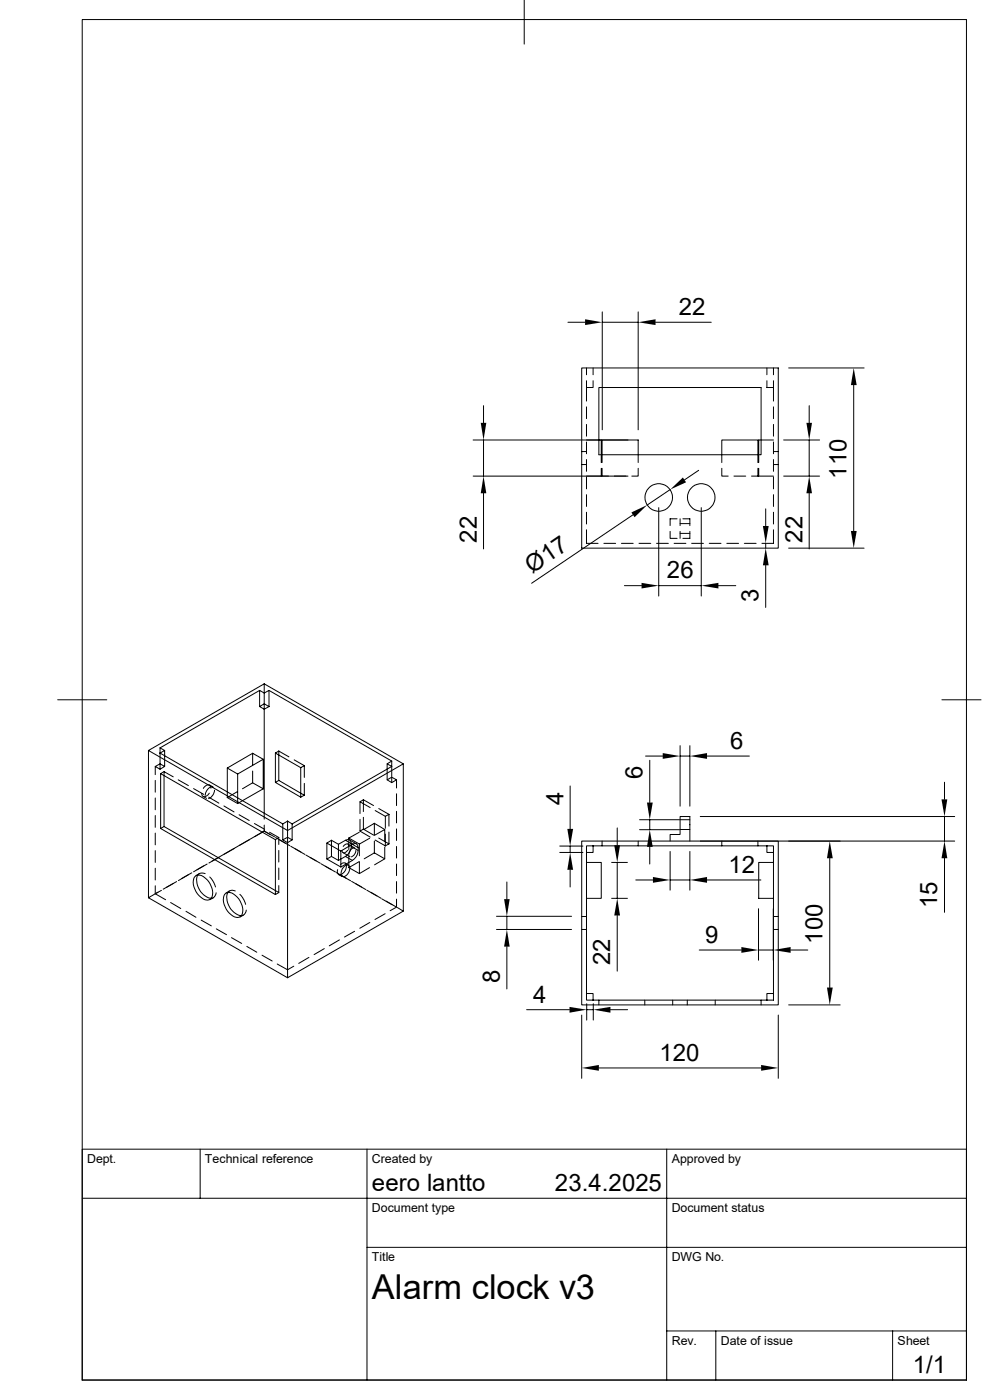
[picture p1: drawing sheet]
<svg xmlns="http://www.w3.org/2000/svg" width="210mm" height="297mm" viewBox="0 0 210 297" stroke-linecap="round" stroke-linejoin="round" font-family="sans-serif">
<g fill="none" stroke="#000" stroke-width=".21">
<path d="M17.4 4.1h187.6v288.7h-187.6zM111.2 0v9.4M120.5 68.4h3.6M123.4 78.1h41.7v38.2h-41.7zM124.4 78.1v1.4M125.8 78.1v1.4M127.8 66.2v25M127.8 68.4h7.6M135.4 66.2v25M139.1 68.4h11.8M162.7 78.1v1.4M164.1 78.1v1.4"/>
<path d="M167.3 78.1h16M100.4 93.3h32.8M102.6 86.1v3.6M102.6 93.3v7.7M123.4 98.6h1M123.4 95.8h1M124.4 80.8v4.3M124.4 86.3v2.5M124.4 90v2.5M124.4 93.8v2.5M124.4 97.5v2.5M125.8 80.8v1.4h-1.4"/>
<path d="M127 82.2h34.5v14.3h-34.5zM127.6 93.3v4.8M127.6 99.4v1.6M127.7 99.4v1.6h1.4M127.7 98.1v-4.8h7.7v4.8M135.4 99.4v1.6h-1.4M148.2 99.8l-3 2M153.1 99.4v1.6h1.4M153.1 98.1v-4.8h7.7v4.8M160.8 99.4v1.6h-1.4M161 99.4v1.6h3.1M162.7 80.8v1.4h1.4"/>
<path d="M164.1 98.6h1M164.1 95.8h1M164.1 80.8v4.3M164.1 86.3v2.5M164.1 90v2.5M164.1 93.8v2.5M164.1 97.5v2.5M164.1 93.3h-3.1v4.8M166.2 93.3h7.7M171.7 86.1v3.6M171.7 93.3v7.7M181.1 81.7v30.9"/>
<path d="M100.4 101h32.8M102.6 104.6v11.9M124.4 101.2v2.5M124.4 104.9v2.5M124.4 108.7v2.5M124.4 112.4v2.9h2.5M128.1 115.3h2.5M131.8 115.3h2.5M134.3 109.2l-21.5 14.5M135.6 115.3h2.4M139.3 115.3h2.5M139.7 107.7v18.7"/>
<path d="M142.2 112.7v1.5h1.4M142.2 103.8l-4.9 3.3M143 115.3h2.5M143.6 110.1h-1.4v1.4M144.3 111.1h2M144.3 113.2h2M144.3 110.1v1.4M144.3 112.7v1.5M144.9 110.1h1.4v1.4M146.3 112.7v1.5h-1.4M146.7 115.3h2.5M148.8 107.7v18.7"/>
<path d="M150.5 115.3h2.5M154.2 115.3h2.5M155.7 101h2.5M157.9 115.3h2.5M162.4 107.9v3.7M162.4 115.2v1.1M162.4 119.9v9M164.1 101.2v2.5M164.1 104.9v2.5M164.1 108.7v2.5M164.1 112.4v2.9h-2.5M166.2 101h7.7"/>
<path d="M167.3 116.3h16M171.7 104.6v11.9M132.5 124.2h3.6M139.7 124.2h9.1M152.4 124.2h3.7M12.2 148.5h10.4M34 159.8v3.4l.9-.6-.9-.5-1.1 .5 1.1 .6M34 158.7v1.1M34 158.7l.9 .5M34 159.8l26 15M34.9 159.2v3.4M34.9 159.2l-.9 .6"/>
<path d="M53.6 159.8l-5.4 3.1v6.3M53.6 159.8l2.2 1.3-5.4 3.1-2.2-1.3M53.6 159.8v2.5M55.1 149.9l.9-.6 1.1 .6M55.1 146.5v3.4l.9 .6 1.1-.6M55.1 146.5l.9 .5v26.8M55.1 146.5l-21.1 12.2M56 145.1v1.9l1.1-.5v3.4M56 145.1l29.6 17v31.2l-24.6 14.1M56 145.1l-24.5 14.1M57.1 146.5l26 15M58.4 159.8v6.2l.7-.4"/>
<path d="M58.4 159.8l5.4 3.1M59.1 159.3v6.3M59.1 159.3l-.7 .5M59.1 159.3l2.2 1.3M144.3 158.2v12.8M146.3 158.2v12.8M199.8 148.5h8.3M32.9 162.6v1.7M32.9 165.6v2.5M32.9 169.3v2.5M32.9 173v2.5M32.9 176.7v2.5"/>
<path d="M34.1 164.1v11.7l.7-.5M34.1 164.1l24.3 14M34.1 175.8l24.3 14v-11.7M34.8 163.7l-.7 .4M34.8 163.7l1.9 1.1M34.8 163.7v11.6M34.8 175.3l24.3 14.1M37.8 165.4l2.2 1.3M41.1 167.3l2.1 1.2M43.1 169l.7 .4M44.3 169.1l2.1 1.3M44.4 168.3a.99 .99 0 0 1-1.5 .5l-.1-.5"/>
<path d="M44.5 166.5l.7 .5M44.7 167.2a.68 .68 0 0 0-.5-.7 .68 .68 0 0 0-.8 .4l-.3 .4M44.8 167a2.02 2.02 0 0 0-1.3 1.7M45.5 167.6a2.05 2.05 0 0 1-1.3 1.8M47.5 171l2.2 1.3M48.2 169.2l2.2 1.3M50.4 167.9l-2.2 1.3M50.4 164.2v6.3M50.7 172.8l2.2 1.3M52.9 178.1l-2.1 1.3M53.6 163.6v2.5l-2.2 1.2M53.6 166.1l2.2 1.2"/>
<path d="M54 174.7l2.1 1.2M55.8 161.1v6.2M55.8 167.3l-5.4 3.2M56 176.3l2.3 1.2M56 176.3l-11 6.4M56 175v1.3M56 176.3l1.4 .8M56 176.3l-2 1.2M57.2 176.6l1.9 1.1M58.4 166l5.4 3.1M58.5 177.7l2.1 1.2M59.1 177.7l-.7 .4"/>
<path d="M59.1 165.6l5.5 3.1M59.1 177.7v1.5M59.3 178.2l2.2 1.2M60 174.8v3.4M61 174.2v2l-29.5-17v31.3M61 174.2l1 .6M61 174.2l-1 .6M61.7 179.5l2.1 1.3M62 174.8v3.4l-1 .6-1-.6 1-.6 1 .6M62.4 161.2l2.2 1.2M63.8 162.9v6.2M64.6 162.4l-.8 .5"/>
<path d="M64.6 162.4v2.5M64.6 166.2v2.5M64.6 168.7l-.8 .4M69.3 178.9l3 1.7M70.3 178.3v3.4l1.5 .8M70.3 178.3l-1 .6v3.3l1-.5M70.3 178.3l1.5 .8M72.8 179.6a.67 .67 0 0 1 1.2-.3v.3M73.3 178.3l-1.5 .8v3.4l1.5-.8M73.8 179.1l1.5 .8M74 177.8l2.2 1.3M74 177.8v2.5"/>
<path d="M74.1 178.2l1.5 .8M74.5 179.6l1.5 .8a2.82 2.82 0 0 1-1.2 2.1l-1.5-.8a2.68 2.68 0 0 0 1.2-2.1zM74.5 179.6v-.6l1.5 .8M74.5 179a.75 .75 0 0 0-.3-.8 .75 .75 0 0 0-.9 .1l1.5 .8M74.8 179.1a.75 .75 0 0 1 .8-.1 .75 .75 0 0 1 .4 .8M74.8 179.1l-2.5 1.5v3.3l2.5-1.4M75 179.9a1.54 1.54 0 0 0-1 1.4M76 179.8v.6M76.2 176.6l-2.2 1.2M76.2 179.1v2.5M76.4 173.8v2.5l.7-.4M76.4 176.3l2.1 1.3"/>
<path d="M76.4 170.1v2.5M77.1 169.7l-.7 .4 2.1 1.2M77.1 175.9l2.1 1.3M77.1 169.7v2.5M77.1 173.4v2.5M77.1 169.7l2.1 1.2M78.4 177.8l-2.2 1.3M79.4 174.7v2.5M79.4 178.4v2.5M79.4 174.7l2.2 1.3M79.4 174.7l-2.1 1.2M79.5 177.2l2.1-1.2v2.5"/>
<path d="M79.6 178.2l2.1 1.3M79.6 172l2.1 1.2M80.3 177.8l2.2 1.2M80.3 171.5l2.2 1.3M81.6 179.7v2.5l-2.1 1.3M81.7 177v2.5M82.1 165.4l1-.5 1 .5-1 .6zM82.1 162.1l1 .5-21.1 12.2M82.5 172.8l-.8 .4v2.5M82.5 179l-.8 .5M82.5 172.8v2.5M82.5 176.5v2.5"/>
<path d="M83.1 161.5l-1 .6v3.3M83.1 161.5v4.5M84.1 165.4v1.8M84.1 168.4v2.5M84.1 172.1v2.5M84.1 175.9v2.4M84.1 179.6v2.4M85.6 162.1l-24.6 14.1v31.2l-29.5-16.9M118.7 179.5h5M120.9 166.8v9.1M120.9 179.5v1.3M123.4 178.4h41.7v34.8h-41.7z"/>
<path d="M125.8 179.5h-1.4v1.3M125.8 179.5v1.3h-1.4M125.8 179.5h36.9M127.7 178.4v1.1M130.9 175.6v3.7M135.4 178.4v1.1M135.7 173.9h8.4M135.7 176h8.4M136.9 160.4h3.7M137.8 161.3v9M137.8 173.9v2.1M137.8 179.7v3.6"/>
<path d="M142.2 178.4v-1.4h2.1v-3.8h2v5.2M144.3 173.9h2M144.3 176h2M144.3 160.4h2M148.5 178.4h54M148.5 173.2h54M150 160.4h9M153.1 178.4v1.1M160.8 178.4v1.1M162.7 179.5h1.4v1.3M162.7 179.5v1.3h1.4M200.4 165.9v3.7"/>
<path d="M200.4 173.2v5.2M32.9 189.6l2.2 1.3M32.9 180.5v2.5M32.9 184.2v2.5M32.9 187.9v1.7M33.5 189.3l-2 1.2M34.2 188.9l-1.3 .7M36.2 191.5l2.2 1.2M37.5 187l-2.9 1.6M39.5 193.3l2.1 1.3M40 185.5l-2.2 1.3M40.7 185.2l-2.2 1.2"/>
<path d="M41.2 186.1a1.43 1.43 0 0 1 2.3 .2 3.8 3.8 0 0 1 1.4 4.2 1.43 1.43 0 0 1-2.3-.2 3.8 3.8 0 0 1-1.4-4.2zM42.3 185.3l-.7 .5M42.7 195.2l2.1 1.2M43.2 183.7l-2.1 1.3M43.5 185.3a1.28 1.28 0 0 0-1.5 .2 1.28 1.28 0 0 0-.3 1.5 3.8 3.8 0 0 0 3.1 3.5M43.9 183.3l-2.1 1.2M44.5 186.1l.9 1.2 .3 .9M45.3 190.5l-.8 .4M45.8 189.4v.3a1.13 1.13 0 0 1-1 .9M45.9 197.1l2.1 1.2M46.5 181.9l-2.2 1.2M47.6 189.8a1.43 1.43 0 0 1 2.3 .1 3.8 3.8 0 0 1 1.4 4.3 1.43 1.43 0 0 1-2.3-.2 3.8 3.8 0 0 1-1.4-4.2z"/>
<path d="M48.7 189l-.7 .4M49.1 198.9l2.2 1.3M49.7 180l-2.2 1.2M49.9 189a1.28 1.28 0 0 0-1.5 .2 1.28 1.28 0 0 0-.3 1.5 3.8 3.8 0 0 0 3.1 3.5M50.9 189.7l.9 1.3 .3 .9M51.6 194.1l-.7 .5M52.2 193.1v.3a1.13 1.13 0 0 1-1 .9M59.1 180.4v2.5M59.1 184.1v2.5M59.1 187.9v1.5M59.1 189.4l-.7 .4M62.6 180l2.1 1.3"/>
<path d="M64.9 181.4l3 1.7M68.1 183.3l3.1 1.7M69.3 182.2l3 1.7M71.4 185.1l2.1 1.3M71.6 184.5a.69 .69 0 0 0 0 .7 .69 .69 0 0 0 .7 .3M71.8 185.5l.8 .5M72 199.4l-2.1 1.3M72.2 185.6l2.2 1.3M72.2 183.4a.69 .69 0 0 1 1-.3 .69 .69 0 0 1 .2 1l-.4 .9-.7 .5M72.8 180.9l1.5 .8M73 183.8a.66 .66 0 0 1 .9-.2 .66 .66 0 0 1 .3 .9 1.46 1.46 0 0 1-1.6 1.4 1.65 1.65 0 0 1 .4-2.1zM73.2 183.1l.8 .5"/>
<path d="M73.7 180.4a.67 .67 0 0 1-.5 .5 .67 .67 0 0 1-.6-.3v-.2M74 181.5v2.6M74 184.1l2.2 1.2M74.6 187l2.2 1.2M75.2 197.6l-2.1 1.2M75.5 187.5l2.1 1.2M75.5 180.4a1.63 1.63 0 0 1-1 1.4M76.2 182.8l-2.2 1.3M76.2 182.8v2.5l2.2-1.2M77.8 188.8l2.2 1.3M78.4 195.7l-2.1 1.2M78.7 189.3l2.2 1.3"/>
<path d="M79.4 180.9l-2.1 1.3M79.4 180.9l2.2 1.3M81 190.7l2.2 1.2M81.7 193.8l-2.2 1.3M81.9 191.2l2.2 1.2M84.1 190.8v1.6l-1.3 .8M84.1 183.3v2.5M84.1 187v2.5M84.3 192.5l1.3 .8M105.3 197.2h15.9M105.3 194.4h15.9M107.5 187.1v3.7"/>
<path d="M107.5 194.4v2.8M118.7 180.8h5M120.9 184.5v3.7M123.4 197.2h1M123.4 194.4h1M124.4 183h3.2v7.6h-3.2M124.4 180.8v30M129.8 190.6h3.3M129.8 183h3.3M130.9 183v7.6M130.9 194.2v11.8M134.9 186.7h3.6"/>
<path d="M142.2 180.6v8.2M142.2 186.7h4.1M146.3 180.6v8.2M150 186.7h11.4M160.9 192.8v10.9M164 192.8v10.9M164.1 183h-3.1v7.6h3.1M164.1 180.8v31.4h-38.3M164.1 197.2h1M164.1 194.4h1M176 182.1v27.4M200.4 182.1v11.4"/>
<path d="M52.4 200.8l2.1 1.2M55.6 202.6l2.1 1.3M58.8 204.5l2.2 1.2 1.3-.7M65.5 203.1l-2.1 1.3M68.8 201.3l-2.2 1.2M107.5 200.8v9M111.7 214.2h9.1M123.4 215.3v13.5M124.4 210.8v1.4h1.4M124.4 210.8h1.4v1.4M124.5 212.9v3.5M124.5 214.2h1.4"/>
<path d="M125.9 212.9v3.5M127 212.2v1M129.5 214.2h3.6M136.8 212.2v1M142.7 212.2v1M145.8 212.2v1M148.3 201.5h9M151.7 212.2v1M160.9 201.5h3.1M161.5 212.2v1M164.1 210.8h-1.4v1.4M165.1 215.3v13.5"/>
<path d="M167.3 213.2h10.9M167.7 201.5h3.7M127 226.6h34.5M17.4 254.2h187.6M42.5 243.8v10.4M77.9 243.8v49M141.4 243.8v49M205 243.8h-187.6v49M77.9 264.6h127.1M141.4 282.4h63.6M151.8 282.4v10.4M189.4 282.4v10.4"/>
<circle cx="139.7" cy="105.5" r="2.93"/>
<circle cx="148.8" cy="105.5" r="2.93"/>
</g>
<g fill="#000">
<path d="M124.1 67.7l3.7 .7-3.7 .6zM135.4 68.4l3.7-.7v1.3zM102 89.7h1.2l-.6 3.6zM171.1 89.7h1.2l-.6 3.6zM181.1 78.1l.6 3.6h-1.2zM102.6 101l.6 3.6h-1.2zM133.9 108.7l3.4-1.6-2.7 2.6zM142.2 103.8l2.7-2.5 .6 1zM161.8 111.6h1.3l-.7 3.6zM162.4 116.3l.7 3.6h-1.3zM171.7 101l.6 3.6h-1.2zM180.5 112.6h1.2l-.6 3.7z"/>
<path d="M136.1 123.7l3.6 .5-3.6 .6zM148.8 124.2l3.6-.5v1.1zM140.6 159.8l3.7 .6-3.7 .6zM146.3 160.4l3.7-.6v1.2zM120.4 175.9h1.2l-.7 3.6zM130.3 179.3h1.2l-.6 3.7zM137.8 176l.7 3.7h-1.3zM137.2 170.3h1.3l-.7 3.6zM199.7 169.6h1.3l-.6 3.6zM106.9 190.8h1.2l-.6 3.6zM120.9 180.8l.7 3.7h-1.2zM130.9 190.6l.6 3.6h-1.2z"/>
<path d="M138.5 186.1l3.7 .6-3.7 .6zM146.3 186.7l3.7-.6v1.2zM176 178.4l.7 3.7h-1.3zM200.4 178.4l.6 3.7h-1.3zM107.5 197.2l.6 3.6h-1.2zM120.8 213.6l3.7 .6-3.7 .6zM125.9 214.2l3.6-.6v1.2zM157.3 200.9l3.6 .6-3.6 .6zM164 201.5l3.7-.6v1.2zM175.4 209.5h1.3l-.7 3.7zM123.4 226.6l3.6-.7v1.3zM161.5 225.9l3.6 .7-3.6 .6z"/>
</g>
<text font-size="7.3" x="78.9" y="275.6">Alarm clock v3</text>
<g font-size="5.1">
<text x="144" y="66.9">22</text>
<text x="179.6" y="101.6" transform="rotate(-90 179.6 101.6)">110</text>
<text x="101.1" y="115.1" transform="rotate(-90 101.1 115.1)">22</text>
<text x="170.2" y="115.1" transform="rotate(-90 170.2 115.1)">22</text>
<text x="112.9" y="121.7" transform="rotate(-34 112.9 121.7)">Ø17</text>
<text x="141.5" y="122.7">26</text>
<text x="160.9" y="127.6" transform="rotate(-90 160.9 127.6)">3</text>
<text x="154.9" y="158.9">6</text>
<text x="136.3" y="165.4" transform="rotate(-90 136.3 165.4)">6</text>
<text x="119.5" y="170.8" transform="rotate(-90 119.5 170.8)">4</text>
<text x="154.6" y="185.2">12</text>
<text x="198.8" y="192.7" transform="rotate(-90 198.8 192.7)">15</text>
<text x="149.6" y="200">9</text>
<text x="174.5" y="200.2" transform="rotate(-90 174.5 200.2)">100</text>
<text x="106" y="208.6" transform="rotate(-90 106 208.6)">8</text>
<text x="129.5" y="204.7" transform="rotate(-90 129.5 204.7)">22</text>
<text x="113.1" y="212.8">4</text>
<text x="139.9" y="225">120</text>
<text x="78.9" y="252.6">eero lantto</text>
<text x="117.7" y="252.6">23.4.2025</text>
<text x="193.6" y="291.4">1/1</text>
</g>
<g font-size="2.6">
<text x="18.5" y="246.7">Dept.</text>
<text x="43.5" y="246.7">Technical reference</text>
<text x="78.9" y="246.7">Created by</text>
<text x="142.5" y="246.7">Approved by</text>
<text x="78.9" y="257.1">Document type</text>
<text x="142.5" y="257.1">Document status</text>
<text x="78.9" y="267.5">Title</text>
<text x="142.5" y="267.5">DWG No.</text>
<text x="142.5" y="285.3">Rev.</text>
<text x="152.9" y="285.3">Date of issue</text>
<text x="190.4" y="285.3">Sheet</text>
</g>
</svg>
